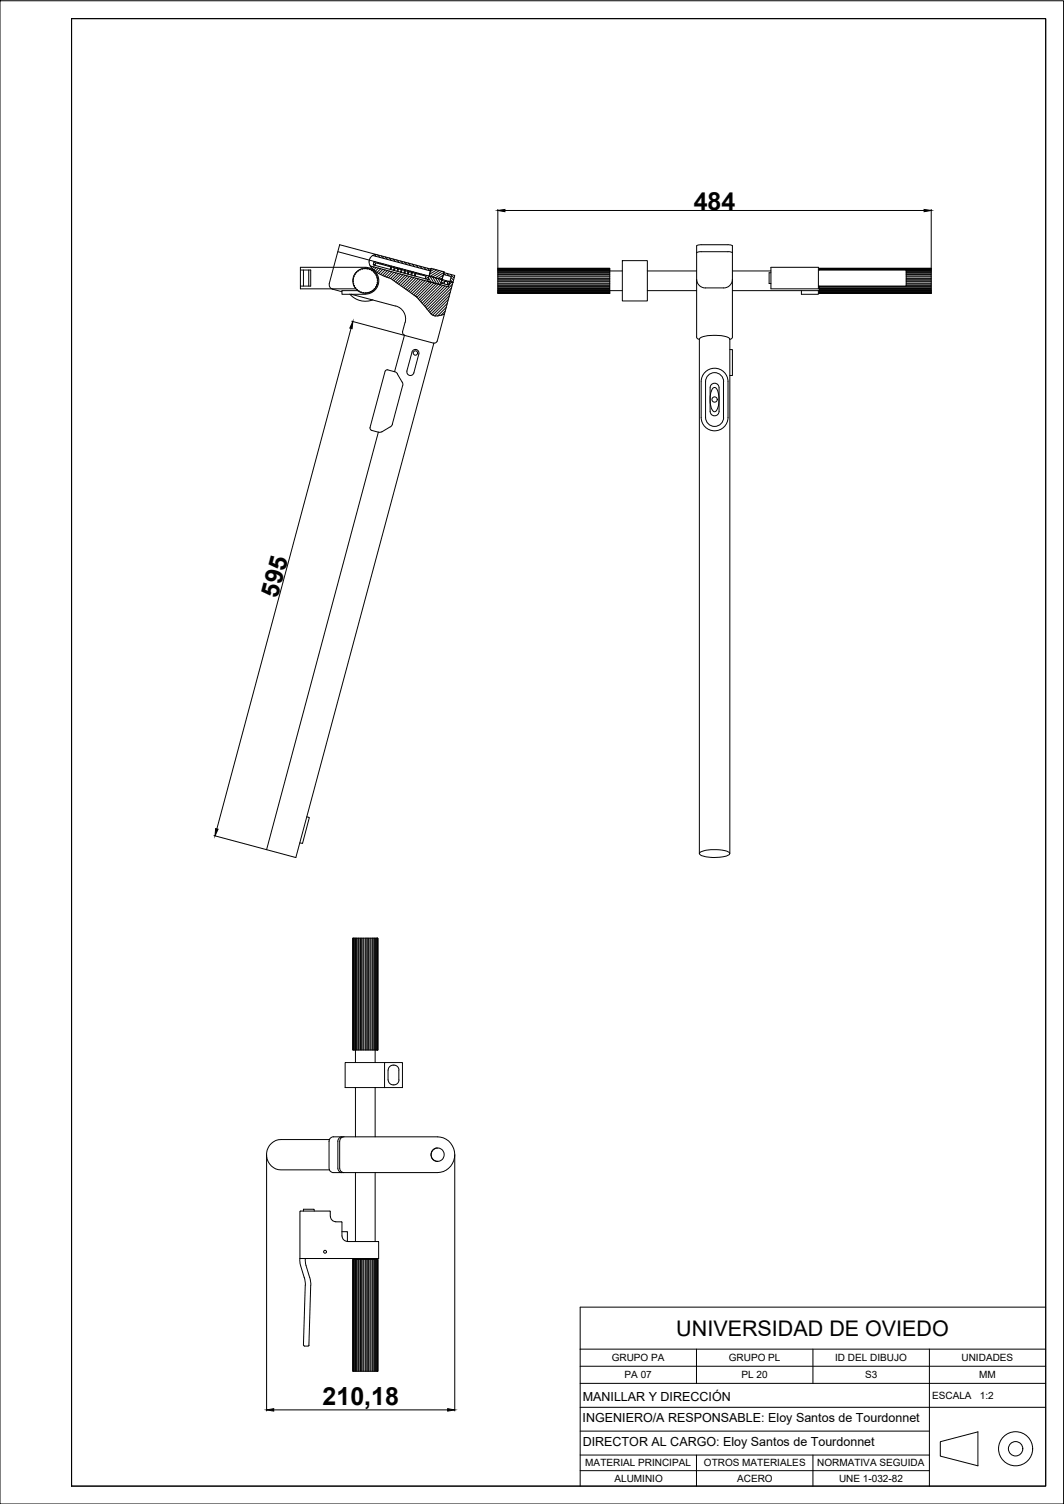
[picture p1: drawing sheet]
<svg xmlns="http://www.w3.org/2000/svg" width="297mm" height="420mm" viewBox="0 0 297 420" stroke-linecap="round" stroke-linejoin="round" font-family="sans-serif">
<!-- layer: 01_Contornos -->
<g fill="none" stroke="#000" stroke-width=".28">
<path d="M0 .2h296.9v420h-296.9zM20 5.2h271.9v410h-271.9zM83.9 75.4h2.8v4.5h-2.8M84.7 75.4v4.5M86.2 75.4v4.5M94.3 70.3l32.1 8.6-4.4 16.4M98.5 78.7h.1M98.5 78h.1M98.5 78.7l.1 .4M98.5 78l.1 .7M98.6 79.1l.2 .2M98.6 77.3l.2 .1"/>
<path d="M98.7 77.3v.7M98.7 79.3l.1 .5M98.7 77.1h.1M98.8 79.7l-.1 .1M98.9 80l.2 .4M98.9 77.1l-.1 .3M98.9 79.7l.1 .2M99 80h-.2M99.1 76.5l.1 .1-.4 .5M99.3 76.2h.1M99.4 76.1l-.3 .4M99.5 75.9l.1 .1-.2 .2"/>
<path d="M99.8 75.7l.1 .1M99.9 75.7l-.4 .3M100 75.5l.1 .1M100.1 75.6l-.2 .2M100.5 75.4l-.4 .1M100.6 75.2l.1 .1M100.7 75.3l-.2 .1M101 75.2h-.3M101.3 75v.1M101.3 75l.4 .1M101.3 75.1l-.2 .1M102.4 75l.3 .1"/>
<path d="M102.4 75l-.7 .1M102.6 75.1l.3-.1 .4 .3M103.3 74.1a9 9 0 0 0 5.1 3.5M103.3 75.2v.1M103.3 74.3l21.9 5.8 .8-2.8-2.2-.6M103.3 75.2l.4 .2M103.3 72l-.3 1.1 .3 1M103.7 75.5l.4 .1 .3 .4M103.7 75.4l-.1 .1M103.8 74.4l-.2 .2M104.1 71.4l16.1 4.3M104.4 73l-.2 1 15.3 4.1"/>
<path d="M104.4 74.5l-.5 .6M104.4 75.9v.2M104.5 76l.3 .6M104.6 71.2l.4 .4M104.7 74.1l.2-.7 4.2 1.1-.2 .8 .3-.2M104.8 73.8l-.4 .2M104.8 73.1l-.4 .3M104.9 76.5l-.1 .1M104.9 76.5l.2 .4M105 76.9l.1 .2M105 71.1l-1 .3-.6 .7M105 74.7l-.6 .7"/>
<path d="M105.1 79.7l.1 .1M105.1 76.9h-.1M105.2 77.5h.1M105.2 77.1h-.1M105.2 79.8l-.2 .3M105.2 77.1l.2 .4M105.2 77.5l.2 .3M105.3 79.5l-.2 .2M105.3 78.4h.2M105.4 78.2v.2M105.4 71.2l.7 .7M105.4 79.1l-.1 .4"/>
<path d="M105.4 77.7l.1 .5h-.2M105.5 78.4l-.1 .7M105.6 73.3l-.4 .2M105.7 74.9l-.9 .9M106.3 75.1l-1.1 1M106.3 73.5l-.3 .2M106.5 71.5l.7 .7M106.9 75.2l-1.2 1.2M107.1 73.7l-.3 .2M107.5 71.8l.7 .7M107.5 75.4l-1.3 1.3M107.8 73.9l-.3 .2"/>
<path d="M108.2 75.6l-1.4 1.4M108.5 77.6l1.1 .5 6.6 4.8 2 2.2M108.6 74.1l-.3 .2M108.6 72.1l.7 .7M108.8 75.7l-1.5 1.5M109.1 75.3l.2-.7 .8 .2-.2 .7M109.3 74.3l-.2 .2M109.4 75.9l-1.5 1.5M109.7 72.3l.7 .8M110 76.1l-1.5 1.5M110.1 74.5l-.3 .2M110.1 75.6l.2-.8 .7 .3-.2 .7"/>
<path d="M110.2 75.1l-.3 .2M110.6 76.2l-1.6 1.7M110.7 72.6l.8 .8M110.9 74.8l-.3 .1M111.1 75.8l.2-.7 .7 .2-.2 .7M111.3 76.4l-1.8 1.7M111.3 75.2l-.3 .2M111.6 74.9l-.3 .2M111.8 72.9l.7 .7M111.8 76.6l-1.8 1.8M112.1 76l-.2 .1M112.1 76.1l.1-.7 .7 .2-.1 .7"/>
<path d="M112.4 75.1l-.4 .3M112.5 76.7l-2.1 2.1M112.9 73.2l.7 .7M113 76.4l.2-.8 .7 .2-.2 .7M113.1 76.9l-2.2 2.2M113.1 76l-.3 .2M113.2 75.4l-.3 .1M113.7 77l-2.4 2.4M113.9 75.6l-.3 .1M114 73.5l.7 .7M114 76.6l.2-.7 .7 .2-.2 .7M114.1 76.1l-.3 .1"/>
<path d="M114.3 77.2l-2.5 2.6M114.7 75.8l-.4 .1M115 77.4l-2.7 2.7M115.1 73.8l.6 .7M115.4 75.9l-.5 .4M115.6 77.6l-2.9 2.8M115.9 76.3l-.8-.1-.2 .7M115.9 76.3l-.2 .7M115.9 77.1l.2-.7 2.8 .7-.2 .8 1-.6M116 76.9l-.3 .2M116.1 74.1l.7 .7M116.2 77.7l-3 3"/>
<path d="M116.2 76.2l-.3 .2M116.8 77.9l-3.1 3.2M116.9 76.4l-.3 .1M117.2 74.4l.7 .7M117.4 78.1l-3.3 3.3M117.7 76.6l-.3 .2M118.1 78.2l-3.5 3.5M118.3 74.7l.7 .7M118.4 76.8l-.2 .2M118.7 78.4l-3.7 3.6M119.2 77l-.3 .2M119.3 78.6l-3.8 3.8"/>
<path d="M119.3 74.9l.8 .7M119.5 78.4l.1 .2M119.6 77.6l.8 1.2M119.9 78.7l-3.9 4M120.3 75.2l-25.5-6.8-2.9 10.8a1.25 1.25 0 0 0 .9 1.6l2.7 .7M120.4 75l3.6 .9-.6 2.2-3.6-1zM120.4 75l-1 3.6M120.5 75l-.1 .1M120.5 78.9l-4.1 4.2M121.2 79l-4.4 4.5M121.2 75.2l-1.1 .7M121.8 79.2l-4.7 4.7"/>
<path d="M121.9 75.4l-2 1.2M122.4 79.4l-4.9 4.9M122.7 75.6l-2.6 1.6 1 1.8M123.1 78l.2 .4M123.4 75.8l-2.6 1.6 1.1 1.8M123.5 77.6l-.5 .4M123.6 79.7l-5.4 5.4M123.7 76.9l-1.4 .9 .8 1.4M123.8 78.2l-.5 .3M123.9 76.3l.4 .5M123.9 76.2l3.1 .8-.6 1.9M124 76.1l-2.5 1.5 1.1 1.9"/>
<path d="M124 75.9l-1 3.6-5.1 5.2M124.2 78.6l-.9 .5M124.2 78.6l.9 .2-.3 .7M124.2 78.6l-.2 .7M124.2 79.9l-5.6 5.7M124.5 78.4l-.3 .2M124.7 76.4l.7 .7M125.2 78.6l1.2 .3M125.3 78.6l-.3 .2M125.5 79.2l-.7 .3M125.6 78.7l-.3 1-2.2-.6M125.7 78.2l.7 .7"/>
<path d="M125.8 76.7l.9 .9M125.9 77.6l.7 .7M126.1 78.8l-.8 .8M126.3 79.4l-7 7M126.9 77h.1M139 74.9h31.2v7.1h-31.2zM139 78.4h31.2M139 77.8h31.2M139 78h31.2M139 78.7h31.2M139 75.7h34.7M139 75h31.2"/>
<path d="M139 75.2h31.2M139 75.3h31.2M139 75.5h31.2M139 75.9h31.2M139 76.2h31.2M139 76.5h31.2M139 76.7h31.2M139 77.1h31.2M139 77.3h31.2M139 79.1h31.2M139 79.4h31.2M139 79.8h31.2"/>
<path d="M173.7 72.8h7v11.3h-7zM180.7 75.7h13.8M194.5 78a2.44 2.44 0 0 0 2.5 2.4h5a2.43 2.43 0 0 0 2.5-2.4M194.5 70.6l.8-.3h8.4l.8 .3M204.5 75.7h10.7M215.2 74.7h13.3v6h-13.3zM215.2 76.2h-.5v3h.5M228.5 75.4h24.5v4.5h-24.5M228.7 75.4v-.5h31.3v7.1l-31.3-.1v-2M228.7 75h31.3M228.7 75.2h31.3M228.7 75.3h31.3"/>
<path d="M253 78.4h7M253 77.8h7M253 78h7M253 78.7h7M253 75.7h7M253 75.5h7M253 75.9h7M253 76.2h7M253 76.5h7M253 76.7h7M253 77.1h7M253 77.3h7"/>
<path d="M253 79.1h7M253 79.4h7M253 79.8h7M97.7 82.2a5.7 5.7 0 0 0 6.4 1.6M98.1 82.2l12.4 3.3a3.7 3.7 0 0 1 2.6 4.6M99.1 80.3v.1M99.2 80.3l.2 .2M99.2 80.6l.3 .3M99.3 80.7h-15.4v-6h18.1a3.7 3.7 0 0 1 3.7 3.7 3.7 3.7 0 0 1-3.7 3.8M99.3 80.5l-.1 .1M99.5 80.9l.3 .1-.1 .1M99.7 81.1l.4 .2"/>
<path d="M99.8 81.2h-4.3v1h6.5M100.1 81.2l-.1 .2M100.1 81.2l.3 .2-.2 .1M100.3 81.5l.4 .1M100.7 81.5l.3 .1M100.9 81.7l.4 .1M100.9 81.7h.1M101.3 81.7v.2M101.3 81.7l.3 .1M101.6 81.8v.1M102.6 81.7l-1 .2M102.9 81.7h-.2"/>
<path d="M103.3 81.6v.1M103.3 81.5l.2-.1v.2M103.3 81.6l-.4 .1M103.9 81.3l-.3 .2M104.4 80.8v.1M104.5 80.9l-.6 .3v.2M104.6 80.7l-.2 .1M104.8 80.3l.1 .1M104.9 80.1l.1 .1M104.9 80.4l-.3 .3M104.9 80.1l-.1 .2M112.4 92.7a.74 .74 0 0 0 .5 .9"/>
<path d="M113.1 90.1l-.7 2.7M115 98.4a.99 .99 0 0 1 1.2-.7 .99 .99 0 0 1 .7 1.2l-1.4 5.3M115 98.4l-1.4 5.3M118.2 85.1l1 1.2M119.2 86.4a3.5 3.5 0 0 0 2.1 1.8l.3 .1M122 95.3a.74 .74 0 0 1-.9 .5M124.1 87.7l-1 .4-1.5 .2M124.3 86.9l-1.2 1.2M124.6 85.9l-2.4 2.4M124.8 84.8l-3.4 3.5M124.9 80.1l-6 5.9M125.1 83.7l-4.3 4.4"/>
<path d="M125.4 82.6l-5 5.1M125.7 81.6l-5.7 5.7M126 80.5l-6.4 6.4M139 81.2h34.7M139 80.4h31.2M139 80h31.2M139 80.6h31.2M139 80.9h31.2M139 81.1h31.2M139 81.4h31.2M139 81.5h31.2M139 81.7h31.2"/>
<path d="M139 81.9h31.2M180.7 81.2h13.8M195.2 94.8l-.5-.2-.2-.4v-25.5l1-.3h8l1 .2v25.6l-.3 .4-.4 .2M203.8 94.8l-.1-.2a9.4 9.4 0 0 0-6.8-.7l-1.4 .5-.3 .4v143.7M203.8 97.7h.7v7.2h-.7M203.8 94.8v143.7M204.5 81.2h55.5M223.7 81.2v1h4.8v-1M228.7 80.4h31.3M228.7 80h31.3M228.7 80.6h31.3M228.7 80.9h31.3"/>
<path d="M228.7 81.1h31.3M228.7 81.4h31.3M228.7 81.5h31.3M228.7 81.7h31.3M228.7 81.9h31.3M108.2 103.3l2 .5 2.7-10.1 8.2 2.2-38.5 143.7-8.2-2.2 31.2-116.7-1.9-.5M108.3 103.3l-.5 .1-.3 .4-4.2 15.7 .1 .4 .3 .3M109.6 118.5l-.4 .6-2.6 1.6M110.2 103.8l.8 .6M110.9 104.4l1.4 2.4 .1 .9M112.4 107.7l-2.9 10.8M113.6 103.6a.99 .99 0 0 0 .7 1.3 .99 .99 0 0 0 1.2-.7"/>
<path d="M196.8 104a3.7 3.7 0 0 1 4.1-.8 3.7 3.7 0 0 1 2.3 3.4v10a3.7 3.7 0 0 1-3.7 3.8 3.7 3.7 0 0 1-3.8-3.8v-10a3.7 3.7 0 0 1 1.1-2.6zM197.5 105a2.52 2.52 0 0 1 2.8-.8 2.52 2.52 0 0 1 1.7 2.4v10a2.52 2.52 0 0 1-2.5 2.5 2.52 2.52 0 0 1-2.5-2.5v-10zM198.2 114.9v-6.6a1.25 1.25 0 0 1 1.3-1.2 1.25 1.25 0 0 1 1.2 1.2v6.6M198.2 114.9a1.25 1.25 0 0 0 1.3 1.3 1.25 1.25 0 0 0 1.2-1.3M199 108.5a.67 .67 0 0 1 1.2 .3 7 7 0 0 1-.3 6.1 .96 .96 0 0 1-1.4-1 6.9 6.9 0 0 1 .5-5.4zM106.6 120.6l-.9 .1M85.6 228.2l.8 .2-1.9 7.2-.8-.1M195.3 238.3a10.7 10.7 0 0 1 8.3-.2l.1 .4a6.4 6.4 0 0 1-4.4 1.1 5.2 5.2 0 0 1-4.1-1.1zM98.5 262.1h7v31.2h-7zM98.6 262.1v31.2M98.7 262.1v31.2M98.8 262.1v31.2"/>
<path d="M99.1 262.1v31.2M99.2 262.1v34.7M99.5 262.1v31.2M99.7 262.1v31.2M100 262.1v31.2M100.2 262.1v31.2M100.6 262.1v31.2M100.9 262.1v31.2M101.3 262.1v31.2M101.6 262.1v31.2M102 262.1v31.2M102.2 262.1v31.2"/>
<path d="M102.7 262.1v31.2M102.9 262.1v31.2M103.3 262.1v31.2M103.5 262.1v31.2M103.9 262.1v31.2M104.1 262.1v31.2M104.4 262.1v31.2M104.6 262.1v31.2M104.9 262.1v31.2M105 262.1v31.2M105.2 262.1v31.2M105.3 262.1v31.2"/>
<path d="M105.4 262.1v31.2M96.4 296.8h16v7h-16zM104.7 293.3v3.5M105.5 293.3v-31.2v31.2M107.4 296.8v7M108.3 299v2.7M108.4 298.9a1.51 1.51 0 0 1 1.5-1.3 1.51 1.51 0 0 1 1.5 1.3M111.3 299v2.7M92 318.3h-13.5a4.2 4.2 0 0 0-4.1 4.3 4.2 4.2 0 0 0 4.1 4.2h13.5M92.2 318l.7-.4h29.2a5 5 0 0 1 4.9 5 5 5 0 0 1-4.9 5h-29a1.29 1.29 0 0 1-1.2-1.3v-7.5zM95.5 317.6a1.22 1.22 0 0 0-1.2 1.2v7.5a1.22 1.22 0 0 0 1.2 1.3M96.1 317.6a1.22 1.22 0 0 0-1.3 1.2v7.5a1.22 1.22 0 0 0 1.3 1.3"/>
<path d="M99.2 303.8v13.8M104.7 303.8v13.8M104.8 303.8h-.1M108.4 301.7a1.51 1.51 0 0 0 1.5 1.4 1.51 1.51 0 0 0 1.5-1.4M84.7 338.3v-.5h3v.5M92.1 338.3l-8.4 .2v13.1h22v-4.8h-8.7v-2.7h-1.5M92.1 338.3l.1 1.5M92.2 339.8a1.5 1.5 0 0 0 1.5 1.5M99.2 327.6v19.2M104.7 327.6v19.2M122.1 320.7a1.86 1.86 0 0 0-1.8 1.9 1.86 1.86 0 0 0 1.8 1.8M84.5 351.6h-.8v1.1l1.4 4.6 .2 1.7"/>
<path d="M85.2 359l-.4 16.8 .2 .2M85.2 351.6l.1 1.5 1.3 4.2 .2 1.7M86.7 359.1l-.5 16.7M93.7 341.3l1.7 .1 .1 3.9M95.5 345.3a1.5 1.5 0 0 0 1.5 1.5M98.5 351.8h7v31.3h-7zM98.6 351.8v31.3M98.7 351.8v31.3M98.8 351.8v31.3M99.1 351.8v31.3M99.2 351.6v31.5M99.5 351.8v31.3"/>
<path d="M99.7 351.8v31.3M100 351.8v31.3M100.2 351.8v31.3M100.6 351.8v31.3M100.9 351.8v31.3M101.3 351.8v31.3M101.6 351.8v31.3M102 351.8v31.3M102.2 351.8v31.3M102.7 351.8v31.3M102.9 351.8v31.3M103.3 351.8v31.3"/>
<path d="M103.5 351.8v31.3M103.9 351.8v31.3M104.1 351.8v31.3M104.4 351.8v31.3M104.6 351.8v31.3M104.7 351.6v.2M104.9 351.8v31.3M105 351.8v31.3M105.2 351.8v31.3M105.3 351.8v31.3M105.4 351.8v31.3M105.5 351.8v31.3v-31.3"/>
<path d="M85 376h1M86.3 375.8l-.3 .2M162 376.9h129.9M194.4 376.9v9.6M226.9 376.9v9.6M259.5 376.9v38.3M291.9 365.2h-129.9v50M162 386.5h129.9M162 381.7h129.9M162 393.1h129.9M162 399.8h97.5M162 406.5h97.5"/>
<path d="M162 410.8h97.5M194.4 406.5v8.7M226.9 406.5v8.7M262.5 402.8l10.5-2.8v9.5l-10.5-2.7z"/>
<circle cx="116" cy="98.6" r=".61"/>
<circle cx="199.5" cy="111.6" r=".74"/>
<circle cx="122.2" cy="322.6" r="1.84"/>
<circle cx="90.7" cy="349.7" r=".4"/>
<circle cx="283.5" cy="404.7" r="4.8"/>
<circle cx="283.5" cy="404.7" r="2.01"/>
</g>
<!-- layer: 04_Cotas -->
<path d="M20 5.2h271.9v410h-271.9zM139 58.5v16.4M141 58.8h117M260 58.5v16.4M98 91.7l-37.5 139.9M98.2 89.7l14.7 4M59.7 233.4l14.7 4M74.4 322.6v71.6M127 322.6v71.6M76.4 393.9h48.6" fill="none" stroke="#000" stroke-width=".28"/>
<path d="M139 58.8l2-.3v.6zM258 58.5l2 .3-2 .3zM98.5 89.8l-.2 2-.6-.1zM60.2 231.5l.7 .1-.9 1.9zM74.4 393.9l2-.4v.7zM125 393.5l2 .4-2 .3z" fill="#000" stroke="#000" stroke-width=".28"/>
<g font-size="7">
<text x="193.7" y="58.6">484</text>
<text x="77.5" y="167.3" transform="rotate(-75 77.5 167.3)">595</text>
<text x="90" y="392.6">210,18</text>
</g>
<text font-size="6" x="188.8" y="373.2">UNIVERSIDAD DE OVIEDO</text>
<g font-size="3.5">
<text x="162.7" y="391.4">MANILLAR Y DIRECCIÓN</text>
<text x="162.6" y="397.3">INGENIERO/A RESPONSABLE: Eloy Santos de Tourdonnet</text>
<text x="162.7" y="404">DIRECTOR AL CARGO: Eloy Santos de Tourdonnet</text>
</g>
<g font-size="2.8">
<text x="170.8" y="380.3">GRUPO PA</text>
<text x="203.5" y="380.3">GRUPO PL</text>
<text x="233.1" y="380.3">ID DEL DIBUJO</text>
<text x="268.4" y="380.3">UNIDADES</text>
<text x="174.4" y="385.1">PA 07</text>
<text x="207" y="385.1">PL 20</text>
<text x="241.5" y="385.1">S3</text>
<text x="273.4" y="385.1">MM</text>
<text x="260.2" y="390.8">ESCALA</text>
<text x="273.6" y="390.8">1:2</text>
<text x="163.4" y="409.7">MATERIAL PRINCIPAL</text>
<text x="196.5" y="409.7">OTROS MATERIALES</text>
<text x="228.1" y="409.7">NORMATIVA SEGUIDA</text>
<text x="234.2" y="414">UNE 1-032-82</text>
<text x="171.5" y="414">ALUMINIO</text>
<text x="205.8" y="414">ACERO</text>
</g>
</svg>
